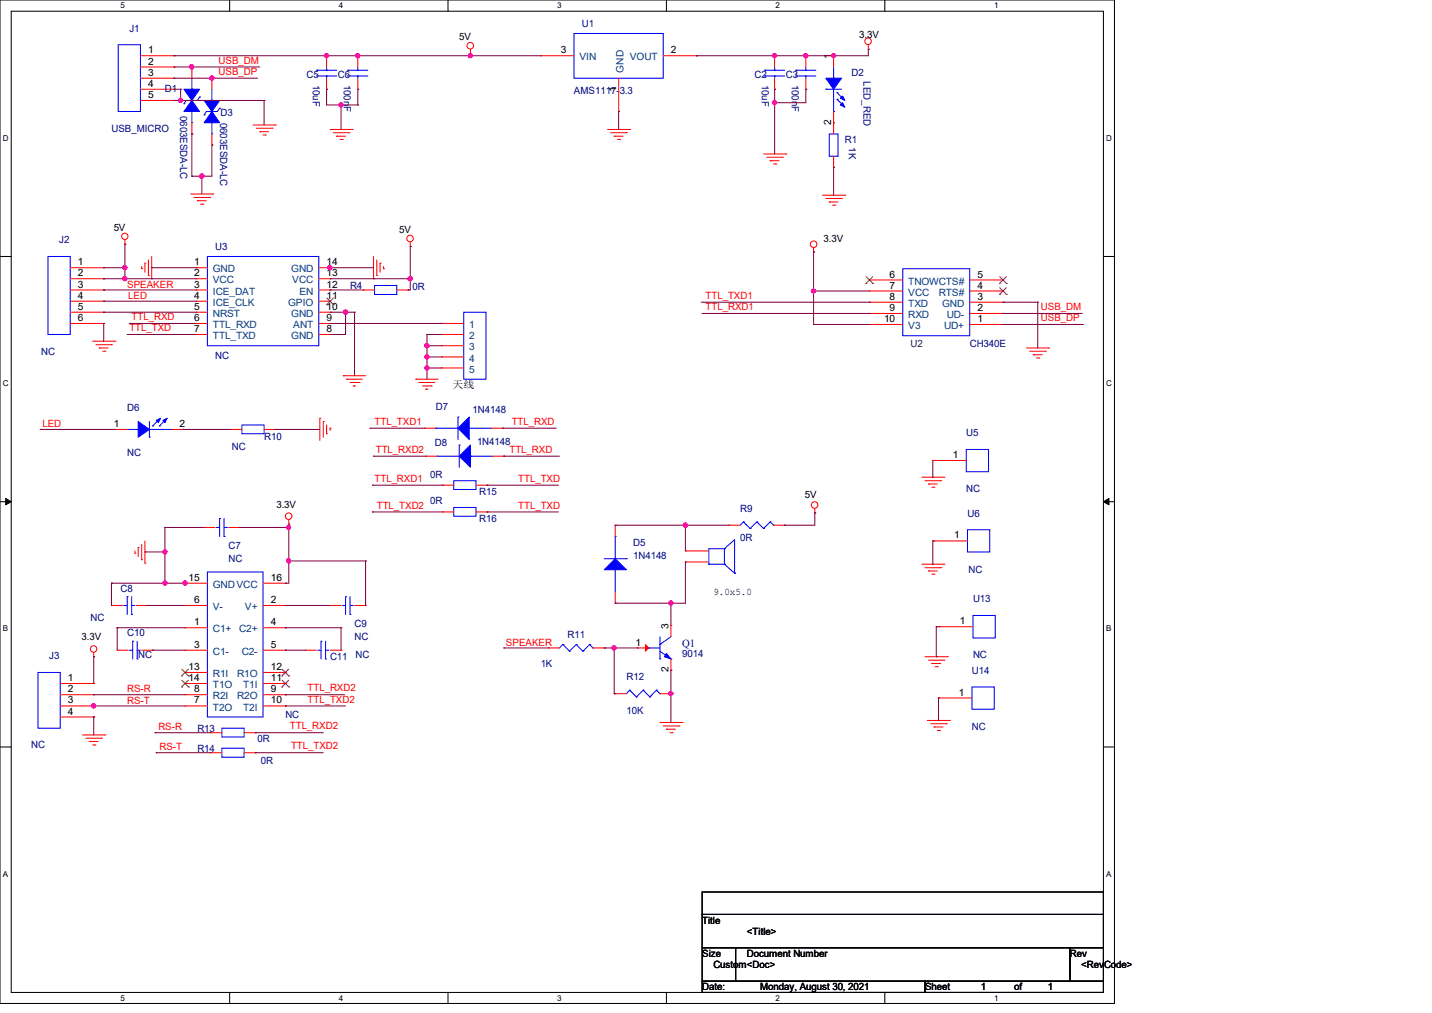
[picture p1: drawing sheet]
<svg xmlns="http://www.w3.org/2000/svg" width="297mm" height="210mm" viewBox="0 0 297 210" stroke-linecap="round" stroke-linejoin="round" font-family="sans-serif">
<g fill="none" stroke="#000" stroke-width=".21">
<path d="M0 0h231.1v208h-231.1zM2.3 2.3h226.6v203.4h-226.6zM47.6 0v2.3M92.9 0v2.3M138.2 0v2.3M183.5 0v2.3M0 53.2h2.3M228.9 53.2h2.3M0 104h2.3M1.2 103.3l1.1 .7-1.1 .6zM228.9 104l1.1-.7v1.3zM228.9 104h2.3"/>
<path d="M0 154.9h2.3M228.9 154.9h2.3M145.6 184.9h83.3v4.7h-83.3zM145.6 189.6h83.3v6.9h-83.3zM145.6 196.5h7v6.9h-7zM152.6 196.5h69.3v6.9h-69.3zM221.9 196.5h7v6.9h-7zM47.6 205.7v2.4M92.9 205.7v2.4M138.2 205.7v2.4M145.6 203.4h46.3v2.3h-46.3zM183.5 205.7v2.4"/>
<path d="M191.9 203.4h37v2.3h-37z"/>
</g>
<path d="M1.2 103.3l1.1 .7-1.1 .6zM228.9 104l1.1-.7v1.3z" fill="#000"/>
<g fill="none" stroke="#f00" stroke-width=".21">
<path d="M67.7 18.5h.1M67.7 11.6h.1M67.7 11.6v2.3M67.7 16.2v2.3M97.6 11.1h.1M97.6 10.2v.9M180.1 10.2h.1M180.1 9.3v.9M52.5 25.9h4.6M53.2 26.6h3.2M53.9 27.3h.1M53.9 27.3h1.8"/>
<path d="M54.6 28h.4M55 28h.1M56.4 26.6h.1M57.1 25.9h.1M68.5 26.8h4.6M69.1 27.5h3.2M69.8 28.2h.1M69.8 28.2h1.9M70.5 28.9h.5M71 28.9h.1M72.3 27.5h.1M73.1 26.8h.1"/>
<path d="M126 26.8h4.6M126.7 27.5h3.2M127.4 28.2h.1M127.4 28.2h1.8M128.1 28.9h.4M128.5 28.9h.1M129.9 27.5h.1M130.6 26.8h.1M158.4 31.9h4.6M159 32.6h3.3M159.7 33.3h.1M159.7 33.3h1.9"/>
<path d="M160.4 34h.5M160.9 34h.1M162.3 32.6h.1M163 31.9h.1M172.9 25.4h.1M172.9 34.7h.1M172.9 25.4v2.4M172.9 32.4v2.3M14.6 55.5h6.9M14.6 57.8h6.9M21.5 55.5h.1M21.5 57.8h.1"/>
<path d="M25.9 50.6h.1M25.9 49.7v.9M29.4 55.7h.1M29.4 55.2v.5M30.1 54.6h.1M30.1 54.6v1.8M30.8 57.1h.1M30.8 53.9v3.2M31.5 57.8h.1M31.5 53.2v4.6M39.5 40.2h4.7M40.2 40.9h3.3"/>
<path d="M40.9 41.6h.1M40.9 41.6h1.9M41.6 42.3h.5M42.1 42.3h.1M43.5 40.9h.1M44.2 40.2h.1M77.5 57.8h.1M77.5 53.2v4.6M78.1 57.1h.1M78.1 53.9v3.2M78.8 54.6h.1M78.8 54.6v1.8"/>
<path d="M79.5 55.7h.1M79.5 55.2v.5M85.1 51.1h.1M85.1 50.2v.9M168.7 52.2h.1M168.7 51.4v.8M170.6 40.5h4.6M171.3 41.1h3.2M172 41.9h.1M172 41.9h1.8M172.7 42.5h.4M173.1 42.5h.1"/>
<path d="M174.5 41.1h.1M175.2 40.5h.1M14.6 60.1h6.9M14.6 62.4h6.9M14.6 64.7h6.9M14.6 67.1h6.9M19.2 70.7h4.6M19.9 71.5h3.2M20.6 72.1h.1M20.6 72.1h1.8M21.3 72.8h.5M21.5 60.1h.1"/>
<path d="M21.5 62.4h.1M21.5 64.7h.1M21.5 67.1h.1M21.8 72.8h.1M23.1 71.5h.1M23.8 70.7h.1M71.2 77.9h.1M71.2 77.9h4.6M71.9 78.6h.1M71.9 78.6h3.2M72.6 79.3h1.9M74.5 79.3h.1"/>
<path d="M86.2 78.6h.1M86.2 78.6h4.6M86.9 79.3h.1M86.9 79.3h3.3M212.9 72.1h4.6M213.6 72.8h3.2M214.3 73.5h.1M214.3 73.5h1.9M215 74.2h.4M215.4 74.2h.1M216.8 72.8h.1M217.5 72.1h.1"/>
<path d="M47.9 89h.1M47.9 89h2.3M54.8 89h2.3M57.1 89h.1M66.3 86.7h.1M66.3 86.7v4.6M67.1 87.4h.1M67.1 87.4v3.2M67.7 89.9h.1M67.7 88.1v1.8M68.5 88.8h.1M68.5 88.8v.4"/>
<path d="M73.3 80h.1M73.3 80h.4M87.6 80h1.9M88.3 80.7h.1M88.3 80.7h.5M89.5 80h.1M191.2 98.9h4.6M191.9 99.7h3.2M195.1 99.7h.1M195.8 98.9h.1M28 114.7h.1M28 114.2v.5"/>
<path d="M28.7 113.5h.1M28.7 113.5v1.9M29.4 116h.1M29.4 112.8v3.2M30.1 116.8h.1M30.1 112.1v4.7M59.9 108.7h.1M59.9 107.7v1M169 106.3h.1M169 105.4v.9M191.2 117h4.6M191.9 117.7h3.2"/>
<path d="M192.6 100.3h.1M192.6 118.4h.1M192.6 100.3h1.8M192.6 118.4h1.8M193.3 101h.4M193.3 119h.4M193.7 101h.1M193.7 119h.1M195.1 117.7h.1M195.8 117h.1M19.4 136.1h.1M19.4 135.3v.8"/>
<path d="M191.9 136.1h4.6M192.6 136.9h3.2M193.3 137.5h.1M193.3 137.5h1.8M193.9 138.2h.5M194.4 138.2h.1M194.9 129.9h.1M194.9 129.9h6.9M195.8 136.9h.1M196.5 136.1h.1M17.1 152.4h4.7M17.8 153h3.2"/>
<path d="M18.5 153.7h.1M18.5 153.7h1.9M19.2 154.4h.5M19.7 154.4h.1M21 153h.1M21.8 152.4h.1M136.9 149.8h4.6M137.5 150.5h3.3M138.2 151.2h.1M138.2 151.2h1.9M138.9 151.9h.5M139.4 151.9h.1"/>
<path d="M140.8 150.5h.1M141.5 149.8h.1M192.3 149.4h4.6M193 150h3.3M193.7 150.7h.1M193.7 150.7h1.9M194.4 151.4h.5M194.9 151.4h.1M196.3 150h.1M196.9 149.4h.1"/>
<circle cx="97.5" cy="9.5" r=".68"/>
<circle cx="180" cy="8.6" r=".68"/>
<circle cx="25.9" cy="49" r=".66"/>
<circle cx="85" cy="49.4" r=".68"/>
<circle cx="168.7" cy="50.6" r=".68"/>
<circle cx="59.9" cy="107" r=".68"/>
<circle cx="169" cy="104.7" r=".68"/>
<circle cx="19.4" cy="134.5" r=".67"/>
</g>
<path d="M65.7 14.6h.1M65.7 15.7h.1M65.7 14.6h4.1M65.7 15.7h4.1M67.7 15.7h.1M67.7 14.6h.1M67.7 13.9v.7M67.7 15.7v.5M172 27.8h1.8v4.6h-1.8zM9.9 53.2h4.7v16.1h-4.7zM50.2 88.1h4.6v1.8h-4.6zM201.8 127.6h4.6v4.6h-4.6z" fill="none" stroke="#00f" stroke-width=".21"/>
<path d="M95 88.8l2.3-2.4v4.7z" fill="#00f"/>
<g fill="none" stroke="#00f" stroke-width=".21">
<path d="M72.1 14.6h.1M72.1 15.7h.1M72.1 14.6h4.2M72.1 15.7h4.2M74.2 15.7h.1M74.2 14.6h.1M74.2 13.9v.7M74.2 15.7v.5M96.2 64.7h4.6v13.9h-4.6zM90.4 88.8h.1M90.4 88.8h4.6M94.1 99.7h4.6v1.8h-4.6z"/>
<path d="M95 88.8l2.3-2.4v4.7zM95 86.4h.1M95 86.4v4.7M97.3 88.8h.1M97.3 88.8h4.6M46 155.1h4.6v1.9h-4.6zM46 151h4.6v1.8h-4.6z"/>
</g>
<g fill="none" stroke="#f00" stroke-width=".21">
<path d="M74.2 18.5h.1M74.2 11.6h.1M74.2 11.6v2.3M74.2 16.2v2.3M91.6 67.1h.1M91.6 69.3h.1M91.6 71.7h.1M91.6 74h.1M91.6 76.3h.1M91.6 67.1h4.6M91.6 69.3h4.6M91.6 71.7h4.6"/>
<path d="M91.6 74h4.6M91.6 76.3h4.6M88.1 88.8h.1M88.1 88.8h2.3M101.9 88.8h2.4M104.3 88.8h.1M91.8 100.6h.1M91.8 100.6h2.3M98.7 100.6h2.3M101 100.6h.1M43.7 156h.1M43.7 151.9h.1"/>
<path d="M43.7 156h2.3M43.7 151.9h2.3M50.6 156h2.4M50.6 151.9h2.4M53 156h.1M53 151.9h.1"/>
</g>
<path d="M125.3 118.1l2.3-2.3 2.3 2.3z" fill="#00f"/>
<g fill="none" stroke="#00f" stroke-width=".21">
<path d="M43.9 18.5v2.3M42.8 23.1h.1M42.8 23.1h2.3M43.9 20.8h.1M43.9 27.8h.1M43.9 25.4v2.4M125.3 118.1l2.3-2.3 2.3 2.3zM125.3 115.8h4.6M127.6 118.1h.1M127.6 111.2h.1M127.6 111.2v4.6M127.6 118.1v4.7"/>
<path d="M129.9 115.8h.1"/>
</g>
<path d="M127.6 108.9h.1M127.6 108.9v2.3M127.6 125.1h.1M127.6 122.8v2.3" fill="none" stroke="#f00" stroke-width=".21"/>
<path d="M42.3 20.8h3.3l-1.7 2.3z" fill-rule="evenodd" fill="#00f"/>
<path d="M42.3 20.8h3.3l-1.7 2.3zM42.3 23.8h.1M42.8 23.1l-.5 .7M45.6 22.4h.1M45.6 22.4l-.5 .7" fill="none" stroke="#00f" stroke-width=".21"/>
<path d="M43.9 23.1l1.7 2.3h-3.3z" fill-rule="evenodd" fill="#00f"/>
<path d="M171.3 18.5h.1M171.3 18.5h3.2M172.9 16.2h.1M172.9 13.9v2.3M172.9 18.5v4.6M43.9 23.1l1.7 2.3h-3.3zM172.9 23.1h.1M201.6 142.4h4.6v4.6h-4.6z" fill="none" stroke="#00f" stroke-width=".21"/>
<path d="M43.9 16.2h.1M43.9 16.2v2.3M43.9 30.1h.1M43.9 27.8v2.3M194.6 144.7h.1M194.6 144.7h7" fill="none" stroke="#f00" stroke-width=".21"/>
<path d="M171.3 16.2h3.2l-1.6 2.3z" fill-rule="evenodd" fill="#00f"/>
<path d="M171.3 16.2h3.2l-1.6 2.3z" fill="none" stroke="#00f" stroke-width=".21"/>
<path d="M174.8 21.3l.4 .9-.9-.4z" fill-rule="evenodd" fill="#00f"/>
<path d="M174.8 21.3l.4 .9-.9-.4z" fill="none" stroke="#00f" stroke-width=".21"/>
<path d="M174.3 20.4l.5-.5 .4 .9z" fill-rule="evenodd" fill="#00f"/>
<g fill="none" stroke="#00f" stroke-width=".21">
<path d="M24.5 9.3h4.6v13.8h-4.6zM173.6 19.2h.1M173.6 19.2l1.4 1.4M173.6 20.6h.1M173.6 20.6l1.4 1.4M174.3 20.4l.5-.5 .4 .9zM43 53.2h23.1v18.5h-23.1zM26.4 89h2.3M28.7 89h.1M31 90.6h.1M31 87.4v3.2M31 89h4.6"/>
<path d="M35.6 89h.1M65.9 134.8h.7M66.6 132.9h.1M66.6 132.9v3.7M67.5 136.6h.1M67.5 132.9v3.7M67.5 134.8h.7"/>
</g>
<g fill="none" stroke="#f00" stroke-width=".21">
<path d="M29.1 11.6h7M29.1 13.9h7M29.1 16.2h7M29.1 18.5h7M36.1 11.6h.1M36.1 13.9h.1M36.1 16.2h.1M36.1 18.5h.1M172.9 11.6h.1M172.9 11.6v2.3M29.1 20.8h7M36.1 20.8h.1"/>
<path d="M172.9 25.4h.1M172.9 23.1v2.3M40.7 55.5h.1M40.7 57.8h.1M40.7 55.5h2.3M40.7 57.8h2.3M66.1 55.5h2.4M66.1 57.8h2.4M68.5 57.8h.1M68.5 55.5h.1M40.7 60.1h.1M40.7 62.4h.1"/>
<path d="M40.7 64.7h.1M40.7 67.1h.1M40.7 69.3h.1M40.7 60.1h2.3M40.7 62.4h2.3M40.7 64.7h2.3M40.7 67.1h2.3M40.7 69.3h2.3M66.1 60.1h2.4M66.1 62.4h2.4M66.1 64.7h2.4M66.1 67.1h2.4"/>
<path d="M66.1 69.3h2.4M68.5 69.3h.1M68.5 67.1h.1M68.5 64.7h.1M68.5 62.4h.1M68.5 60.1h.1M63.3 134.8h.1M63.3 134.8h2.4M68.5 134.8h2.2M70.7 134.8h.1"/>
</g>
<path d="M67.7 63.2h.1M67.8 61.8l1.4 1.4M69.1 61.8l-1.4 1.4M69.2 63.2h.1" fill="none" stroke="#804000" stroke-width=".21"/>
<path d="M28.7 87.4l2.3 1.6-2.3 1.6z" fill-rule="evenodd" fill="#00f"/>
<path d="M28.7 87.4l2.3 1.6-2.3 1.6z" fill="none" stroke="#00f" stroke-width=".21"/>
<path d="M33.8 87.2l.9-.5-.5 .9z" fill-rule="evenodd" fill="#00f"/>
<path d="M33.8 87.2l.9-.5-.5 .9z" fill="none" stroke="#00f" stroke-width=".21"/>
<path d="M32.4 87.2l.9-.5-.4 .9z" fill-rule="evenodd" fill="#00f"/>
<g fill="none" stroke="#00f" stroke-width=".21">
<path d="M39.8 18.5h.1M39.8 16.2v2.3M38.6 20.8h.1M38.6 20.8h2.3M39.8 25.4h.1M39.8 23.1v2.3M31.7 88.3h.1M32.4 87.2l.9-.5-.4 .9zM33.1 88.3h.1M33.1 86.9l-1.4 1.4M34.5 86.9l-1.4 1.4M116.8 133.6h.1"/>
<path d="M116.8 133.6l-.8 .7M116.8 133.6l1.3 1.4M118.1 135h.1M119.5 133.6h.1M119.5 133.6l-1.4 1.4M119.5 133.6l1.4 1.4M120.9 135h.1M122.3 133.6h.1M122.3 133.6l-1.4 1.4M122.3 133.6l.7 .7M123 134.3h.1"/>
</g>
<path d="M24 89h.1M24 89h2.4M35.6 89h2.3M37.9 89h.1M113.7 134.3h.1M113.7 134.3h2.3M123 134.3h2.3M125.3 134.3h.1" fill="none" stroke="#f00" stroke-width=".21"/>
<path d="M38.1 18.5h3.3l-1.6 2.3z" fill-rule="evenodd" fill="#00f"/>
<path d="M38.1 18.5h3.3l-1.6 2.3zM38.1 21.5h.1M38.6 20.8l-.5 .7M41.4 20.1h.1M41.4 20.1l-.5 .7" fill="none" stroke="#00f" stroke-width=".21"/>
<path d="M39.8 20.8l1.6 2.3h-3.3z" fill-rule="evenodd" fill="#00f"/>
<g fill="none" stroke="#00f" stroke-width=".21">
<path d="M119 6.9h18.5v9.3h-18.5zM165.1 14.6h.1M165.1 15.7h.1M165.1 14.6h4.1M165.1 15.7h4.1M167.1 15.7h.1M167.1 14.6h.1M167.1 13.9v.7M167.1 15.7v.5M39.8 20.8l1.6 2.3h-3.3zM77.7 59.2h4.6v1.8h-4.6zM187.2 55.7h13.9v13.9h-13.9z"/>
<path d="M200.4 93.2h4.6v4.6h-4.6zM43 118.6h11.6v30h-11.6zM44.9 109.3h.7M45.6 107.5h.1M45.6 107.5v3.7M46.5 111.2h.1M46.5 107.5v3.7M46.5 109.3h.7M147 117h.1M147 117h3.2M150.2 113.7h.1M150.2 117h.1"/>
<path d="M150.2 113.7l2.2-1.8v6.9M150.2 117l2.2 1.8M150.2 113.7v3.3M150.2 113.7h-3.2v3.3M152.4 118.8h.1M154.2 108.2h.1M154.2 108.2l-.7 .7M154.2 108.2l1.4 1.4M155.6 109.6h.1M157 108.2h.1M157 108.2l-1.4 1.4M157 108.2l1.4 1.4"/>
<path d="M158.4 109.6h.1M159.7 108.2h.1M159.7 108.2l-1.3 1.4M159.7 108.2l.7 .7M160.4 108.9h.1M200.7 109.8h4.6v4.6h-4.6zM7.9 139.4h4.6v11.6h-4.6zM25.7 125.5h.7M26.4 123.7h.1M26.4 123.7v3.7M26.8 134.8h.7M27.3 127.4h.1"/>
<path d="M27.3 123.7v3.7M27.3 125.5h.7M27.5 132.9h.1M27.5 132.9v3.7M28.4 136.6h.1M28.4 132.9v3.7M28.4 134.8h.7M71 125.5h.7M71.7 123.7h.1M71.7 123.7v3.7M72.6 127.4h.1M72.6 125.5h.7"/>
<path d="M72.6 123.7v3.7M134.5 134.3h.1M134.5 134.3h2.4M136.9 133.6h.1M136.9 136.6h.1M136.9 135l2.2 1.6M136.9 132v4.6M139.1 136.6h.1M139.1 132l-2.2 1.6M130.6 143.1h.1M130.6 143.1l-.7 .7M130.6 143.1l1.4 1.4"/>
<path d="M132 144.5h.1M133.4 143.1h.1M133.4 143.1l-1.4 1.4M133.4 143.1l1.4 1.4M134.8 144.5h.1M136.1 143.1h.1M136.1 143.1l-1.3 1.4M136.1 143.1l.8 .7M136.9 143.8h.1"/>
</g>
<g fill="none" stroke="#f00" stroke-width=".21">
<path d="M39.8 13.9h.1M39.8 13.9v2.3M112.1 11.6h.1M112.1 11.6h6.9M128.3 16.2v6.9M137.5 11.6h7M144.5 11.6h.1M167.1 18.5h.1M167.1 11.6h.1M167.1 11.6v2.3M167.1 16.2v2.3M39.8 27.8h.1"/>
<path d="M39.8 25.4v2.4M128.3 23.1h.1M180.3 58h.1M180.3 58h6.9M201.1 58h6.9M208 58h.1M75.4 60.1h.1M75.4 60.1h2.3M82.3 60.1h2.3M84.6 60.1h.1M180.3 60.3h.1M180.3 62.7h.1"/>
<path d="M180.3 65h.1M180.3 67.3h.1M180.3 67.3h6.9M180.3 65h6.9M180.3 62.7h6.9M180.3 60.3h6.9M201.1 67.3h6.9M201.1 65h6.9M201.1 62.7h6.9M201.1 60.3h6.9M208 67.3h.1M208 65h.1"/>
<path d="M208 62.7h.1M208 60.3h.1M193.5 95.5h.1M193.5 95.5h6.9M42.3 109.3h.1M42.3 109.3h2.3M47.4 109.3h2.3M49.7 109.3h.1M142.2 114.2h.1M142.2 116.5h.1M142.2 114.2h4.6M142.2 116.5h4.6"/>
<path d="M151.2 108.9h.1M151.2 108.9h2.3M160.4 108.9h2.3M162.7 108.9h.1M193.7 112.1h.1M193.7 112.1h7M23.1 125.5h.1M23.1 125.5h2.3M24.3 134.8h.1M24.3 134.8h2.3M28.2 125.5h2.3M29.4 134.8h2.3"/>
<path d="M30.5 125.5h.1M31.7 134.8h.1M38.4 139.4h.1M38.4 125.5h.1M38.4 134.8h.1M38.4 130.1h.1M38.4 120.9h.1M38.4 125.5h4.6M38.4 134.8h4.6M38.4 139.4h4.6M38.4 130.1h4.6M38.4 120.9h4.6"/>
<path d="M54.6 125.5h4.6M54.6 134.8h4.6M54.6 139.4h4.6M54.6 130.1h4.6M54.6 120.9h4.6M59.2 125.5h.1M59.2 139.4h.1M59.2 130.1h.1M59.2 134.8h.1M59.2 120.9h.1M68.5 125.5h.1M68.5 125.5h2.2"/>
<path d="M73.5 125.5h2.3M75.8 125.5h.1M12.5 141.7h6.9M12.5 144h6.9M12.5 146.3h6.9M12.5 148.6h6.9M19.4 141.7h.1M19.4 144h.1M19.4 146.3h.1M19.4 148.6h.1M38.4 146.3h.1M38.4 141.7h.1"/>
<path d="M38.4 144h.1M38.4 141.7h4.6M38.4 144h4.6M38.4 146.3h4.6M54.6 141.7h4.6M54.6 144h4.6M54.6 146.3h4.6M59.2 144h.1M59.2 141.7h.1M59.2 146.3h.1M127.6 143.8h.1M127.6 143.8h2.3"/>
<path d="M136.9 143.8h2.2M139.1 143.8h.1"/>
</g>
<g fill="none" stroke="#804000" stroke-width=".21">
<path d="M179.6 58.8h.1M179.6 57.4l1.4 1.4M181 57.4l-1.4 1.4M181 58.8h.1M207.3 58.8h.1M207.3 59.6l1.4 1.4M207.3 57.4l1.4 1.4M208.7 59.6l-1.4 1.4M208.7 57.4l-1.4 1.4M208.7 58.8h.1M207.3 61h.1M208.7 61h.1"/>
<path d="M37.7 138.7l1.4 1.4M39.1 138.7l-1.4 1.4M58.5 138.7l1.4 1.4M59.9 138.7l-1.4 1.4M37.7 142.4h.1M37.7 140.1h.1M37.7 141l1.4 1.4M39.1 141l-1.4 1.4M39.1 142.4h.1M39.1 140.1h.1M58.5 140.1h.1M58.5 142.4h.1"/>
<path d="M58.5 141l1.4 1.4M59.9 141l-1.4 1.4M59.9 140.1h.1M59.9 142.4h.1"/>
</g>
<path d="M138.2 135.5l.9 1.1-1.3-.5z" fill="#00f"/>
<path d="M138.2 135.5l.9 1.1-1.3-.5z" fill="none" stroke="#00f" stroke-width=".21"/>
<path d="M139.1 129.7h.1M139.1 138.9h.1M139.1 129.7v2.3M139.1 136.6v2.3" fill="none" stroke="#f00" stroke-width=".21"/>
<path d="M133.9 133.6l.6 .7-.6 .7z" fill="#f00"/>
<path d="M160.7 18.5h.1M160.7 11.6h.1M160.7 11.6v2.3M160.7 16.2v2.3M132.2 134.3h.1M132.2 134.3h2.3M133.9 133.6l.6 .7-.6 .7z" fill="none" stroke="#f00" stroke-width=".21"/>
<path d="M158.6 14.6h.1M158.6 15.7h.1M158.6 14.6h4.1M158.6 15.7h4.1M160.7 15.7h.1M160.7 14.6h.1M160.7 13.9v.7M160.7 15.7v.5" fill="none" stroke="#00f" stroke-width=".21"/>
<path d="M95.2 94.6l2.4-2.4v4.7z" fill="#00f"/>
<path d="M90.6 94.6h.1M90.6 94.6h4.6M95.2 94.6l2.4-2.4v4.7zM95.2 92.2h.1M95.2 92.2v4.7M97.6 94.6h.1M97.6 94.6h4.6M94.1 105.2h4.6v1.8h-4.6z" fill="none" stroke="#00f" stroke-width=".21"/>
<path d="M88.3 94.6h.1M88.3 94.6h2.3M102.2 94.6h2.3M104.5 94.6h.1M91.8 106.1h.1M91.8 106.1h2.3M98.7 106.1h2.3M101 106.1h.1" fill="none" stroke="#f00" stroke-width=".21"/>
<path d="M36.1 18.5h.1M36.1 11.6h.1M36.1 18.5h1.4M36.1 11.6h31.6" fill="none" stroke="#800040" stroke-width=".21"/>
<circle cx="67.7" cy="11.5" r=".44" fill="#f0f"/>
<circle cx="67.7" cy="11.5" r=".44" fill="none" stroke="#f0f" stroke-width=".21"/>
<path d="M67.7 11.6h.1M67.7 11.6h29.9M74.2 11.6h.1M36.1 20.8h.1M36.1 20.8h18.7M37.5 20.8h.1M54.8 20.8h.1M54.8 20.8v5.1" fill="none" stroke="#800040" stroke-width=".21"/>
<circle cx="97.5" cy="11.5" r=".43" fill="#f0f"/>
<circle cx="97.5" cy="11.5" r=".43" fill="none" stroke="#f0f" stroke-width=".21"/>
<circle cx="74.2" cy="11.5" r=".44" fill="#f0f"/>
<circle cx="74.2" cy="11.5" r=".44" fill="none" stroke="#f0f" stroke-width=".21"/>
<path d="M37.5 18.5h.1M37.5 18.5v2.3M67.7 18.5h.1M67.7 18.5v3.3h3M74.2 18.5h.1M74.2 18.5v3.3M70.7 21.8h.1" fill="none" stroke="#800040" stroke-width=".21"/>
<circle cx="37.4" cy="20.8" r=".44" fill="#f0f"/>
<circle cx="37.4" cy="20.8" r=".44" fill="none" stroke="#f0f" stroke-width=".21"/>
<path d="M36.1 13.9h.1M36.1 16.2h.1M36.1 13.9h3.7M36.1 16.2h7.8" fill="none" stroke="#800040" stroke-width=".21"/>
<circle cx="43.9" cy="16.2" r=".44" fill="#f0f"/>
<circle cx="43.9" cy="16.2" r=".44" fill="none" stroke="#f0f" stroke-width=".21"/>
<path d="M39.8 27.8h.1M39.8 36.5h.1M39.8 27.8v8.7M41.9 36.5h.1M41.9 36.5v3.7M43.9 30.1h.1M43.9 30.1v6.4h-4.1" fill="none" stroke="#800040" stroke-width=".21"/>
<circle cx="41.8" cy="36.5" r=".44" fill="#f0f"/>
<circle cx="41.8" cy="36.5" r=".44" fill="none" stroke="#f0f" stroke-width=".21"/>
<path d="M39.8 13.9h.1M39.8 13.9h14.1M43.9 16.2h.1M43.9 16.2h9.5" fill="none" stroke="#800040" stroke-width=".21"/>
<circle cx="39.7" cy="13.9" r=".43" fill="#f0f"/>
<circle cx="39.7" cy="13.9" r=".43" fill="none" stroke="#f0f" stroke-width=".21"/>
<g fill="none" stroke="#800040" stroke-width=".21">
<path d="M25.9 50.6h.1M25.9 50.6v4.9M31.5 55.5h.1M31.5 55.5h9.2M145.4 62.7h34.9M145.6 65h34.7M168.7 67.3h.1M168.7 67.3h11.6M180.3 62.7h.1M180.3 65h.1M208 65h.1M208 67.3h.1"/>
<path d="M208 62.7h.1M208 65h16.5M208 67.3h16.7M208 62.7h7.2M215.2 62.7h.1M215.2 62.7v9.4"/>
</g>
<circle cx="25.9" cy="55.5" r=".44" fill="#f0f"/>
<circle cx="25.9" cy="55.5" r=".44" fill="none" stroke="#f0f" stroke-width=".21"/>
<path d="M25.9 57.8h.1M25.9 57.8h14.8" fill="none" stroke="#800040" stroke-width=".21"/>
<circle cx="25.9" cy="57.8" r=".44" fill="#f0f"/>
<circle cx="25.9" cy="57.8" r=".44" fill="none" stroke="#f0f" stroke-width=".21"/>
<g fill="none" stroke="#800040" stroke-width=".21">
<path d="M21.5 57.8h.1M21.5 55.5h.1M21.5 57.8h4.4M21.5 55.5h4.4M68.2 55.5h.1M68.2 55.5h.3M21.5 60.1h.1M21.5 62.4h.1M21.5 64.7h.1M21.5 67.1h.1M21.5 60.1h19.2M21.5 62.4h19.2"/>
<path d="M21.5 64.7h19.2M21.5 67.1v3.6M26.4 69.3h.1M26.4 69.3h14.3M26.8 67.1h.1M26.8 67.1h13.9"/>
</g>
<circle cx="68.4" cy="55.5" r=".43" fill="#f0f"/>
<circle cx="68.4" cy="55.5" r=".43" fill="none" stroke="#f0f" stroke-width=".21"/>
<path d="M68.5 55.5h.1M68.5 57.8h.1M68.5 55.5h9M85.1 51.1h.1M85.1 51.1v6.7h-16.6" fill="none" stroke="#800040" stroke-width=".21"/>
<circle cx="85.1" cy="57.8" r=".44" fill="#f0f"/>
<circle cx="85.1" cy="57.8" r=".44" fill="none" stroke="#f0f" stroke-width=".21"/>
<path d="M85.1 57.8h.1M85.1 57.8v2.3h-.5M68.5 60.1h.1M68.5 69.3h.1M68.5 64.7h.1M68.5 60.1h6.9M68.5 64.7h5M71.7 64.7h.1M71.7 64.7v4.6h-3.2M73.5 64.7h.1M73.5 64.7v13.2M84.6 60.1h.1" fill="none" stroke="#800040" stroke-width=".21"/>
<circle cx="71.6" cy="64.7" r=".44" fill="#f0f"/>
<circle cx="71.6" cy="64.7" r=".44" fill="none" stroke="#f0f" stroke-width=".21"/>
<path d="M68.5 67.1h23.1M91.6 67.1h.1M142.2 116.5h.1M142.2 108.9h.1M142.2 108.9v5.3M142.2 116.5v8.6M125.3 134.3h.1M125.3 134.3h2.1" fill="none" stroke="#800040" stroke-width=".21"/>
<circle cx="127.4" cy="134.3" r=".44" fill="#f0f"/>
<circle cx="127.4" cy="134.3" r=".44" fill="none" stroke="#f0f" stroke-width=".21"/>
<path d="M127.6 108.9h.1M127.6 108.9h14.6M104.5 134.3h.1M104.5 134.3h9.2M127.6 125.1h.1M127.6 125.1h11.5M139.1 125.1h.1M139.1 138.9h.1M139.1 125.1v4.6M139.1 138.9v10.9M139.1 143.8h.1" fill="none" stroke="#800040" stroke-width=".21"/>
<circle cx="139.1" cy="143.8" r=".43" fill="#f0f"/>
<circle cx="139.1" cy="143.8" r=".43" fill="none" stroke="#f0f" stroke-width=".21"/>
<path d="M127.4 134.3h.1M127.4 134.3v9.5M127.4 134.3h4.8M139.1 125.1h.1M139.1 125.1h3.1M127.4 143.8h.1M127.4 143.8h.2" fill="none" stroke="#800040" stroke-width=".21"/>
<circle cx="139.1" cy="125" r=".44" fill="#f0f"/>
<circle cx="139.1" cy="125" r=".44" fill="none" stroke="#f0f" stroke-width=".21"/>
<path d="M142.2 108.9h.1M142.2 108.9h9" fill="none" stroke="#800040" stroke-width=".21"/>
<circle cx="142.1" cy="108.9" r=".44" fill="#f0f"/>
<circle cx="142.1" cy="108.9" r=".44" fill="none" stroke="#f0f" stroke-width=".21"/>
<path d="M168.7 60.3h.1M168.7 60.3h11.6M162.7 108.9h.1M169 106.3h.1M169 106.3v2.6h-6.3" fill="none" stroke="#800040" stroke-width=".21"/>
<circle cx="168.7" cy="60.3" r=".43" fill="#f0f"/>
<circle cx="168.7" cy="60.3" r=".43" fill="none" stroke="#f0f" stroke-width=".21"/>
<path d="M144.5 11.6h.1M144.5 11.6h16.2M25.9 55.5h.1M25.9 55.5v2.3" fill="none" stroke="#800040" stroke-width=".21"/>
<circle cx="160.6" cy="11.5" r=".44" fill="#f0f"/>
<circle cx="160.6" cy="11.5" r=".44" fill="none" stroke="#f0f" stroke-width=".21"/>
<path d="M160.7 11.6h.1M160.7 11.6h6.4" fill="none" stroke="#800040" stroke-width=".21"/>
<circle cx="167.1" cy="11.5" r=".44" fill="#f0f"/>
<circle cx="167.1" cy="11.5" r=".44" fill="none" stroke="#f0f" stroke-width=".21"/>
<path d="M160.7 18.5h.1M160.7 18.5v13.4M167.1 18.5h.1M167.1 11.6h.1M167.1 18.5v2.8h-6.4M167.1 11.6h5.8M180.1 10.2h.1M180.1 10.2v1.4M128.3 23.1h.1M128.3 23.1v3.7M160.7 21.3h.1" fill="none" stroke="#800040" stroke-width=".21"/>
<circle cx="160.6" cy="21.3" r=".44" fill="#f0f"/>
<circle cx="160.6" cy="21.3" r=".44" fill="none" stroke="#f0f" stroke-width=".21"/>
<g fill="none" stroke="#800040" stroke-width=".21">
<path d="M97.6 11.1h.1M97.6 11.6h.1M97.6 11.1v.5M97.6 11.6h14.5M168.7 52.2h.1M168.7 52.2v15.1M168.7 60.3h.1M8.3 89h.1M8.3 89h15.7M57.1 89h.1M57.1 89h9.2M19.4 146.3h.1"/>
<path d="M19.4 146.3h19"/>
</g>
<circle cx="19.4" cy="146.3" r=".44" fill="#f0f"/>
<circle cx="19.4" cy="146.3" r=".44" fill="none" stroke="#f0f" stroke-width=".21"/>
<path d="M34.2 109.3h.1M34.2 109.3v5.1M34.2 109.3h8.1M49.7 109.3h.1M49.7 109.3h10.2M34.2 120.9h.1M34.2 120.9h4.2M59.2 144h.1M59.2 146.3h.1M59.2 144h12.3M59.2 146.3h12.5" fill="none" stroke="#800040" stroke-width=".21"/>
<circle cx="38.4" cy="120.9" r=".44" fill="#f0f"/>
<circle cx="38.4" cy="120.9" r=".44" fill="none" stroke="#f0f" stroke-width=".21"/>
<path d="M59.9 109.3h.1M59.9 109.3v7" fill="none" stroke="#800040" stroke-width=".21"/>
<circle cx="59.8" cy="109.3" r=".43" fill="#f0f"/>
<circle cx="59.8" cy="109.3" r=".43" fill="none" stroke="#f0f" stroke-width=".21"/>
<path d="M23.1 120.9h.1M23.1 120.9h11.1M23.1 120.9v4.6M30.5 125.5h.1M30.5 125.5h7.9M38.4 120.9h.1M38.4 120.9h.2M59.2 120.9h.1M59.2 120.9h.7" fill="none" stroke="#800040" stroke-width=".21"/>
<circle cx="34.2" cy="120.9" r=".43" fill="#f0f"/>
<circle cx="34.2" cy="120.9" r=".43" fill="none" stroke="#f0f" stroke-width=".21"/>
<path d="M30.1 114.4h.1M30.1 114.4h4.1" fill="none" stroke="#800040" stroke-width=".21"/>
<circle cx="34.2" cy="114.4" r=".43" fill="#f0f"/>
<circle cx="34.2" cy="114.4" r=".43" fill="none" stroke="#f0f" stroke-width=".21"/>
<g fill="none" stroke="#800040" stroke-width=".21">
<path d="M34.2 114.4h.1M34.2 114.4v6.5M59.9 108.7h.1M59.9 116.3h.1M59.9 108.7v.6M59.9 116.3h15.9M75.8 116.3h.1M75.8 116.3v9.2M24.3 130.1h.1M24.3 130.1v4.7M24.3 130.1h14.1M31.7 134.8h.1"/>
<path d="M31.7 134.8h6.7M59.2 125.5h.1M59.2 125.5h9.3"/>
</g>
<circle cx="59.8" cy="116.3" r=".43" fill="#f0f"/>
<circle cx="59.8" cy="116.3" r=".43" fill="none" stroke="#f0f" stroke-width=".21"/>
<g fill="none" stroke="#800040" stroke-width=".21">
<path d="M88.6 69.3h.1M88.6 71.7h.1M88.6 69.3h3M88.6 71.7h3M37.9 89h.1M37.9 89h10M59.9 116.3h.1M59.9 116.3v4.6M19.4 136.1h.1M19.4 136.1v5.6M59.2 134.8h.1M59.2 130.1h.1"/>
<path d="M59.2 134.8h4.1M59.2 130.1h11.5M70.7 130.1h.1M70.7 130.1v4.7M19.2 146.3h.1M19.2 146.3h.2M19.4 144h.1M19.4 148.6h.1M19.4 144h19M19.4 148.6v3.8M32.1 151.9h.1M32.1 151.9h11.6"/>
<path d="M32.4 156h.1M32.4 156h11.3M53 156h.1M53 151.9h.1M53 151.9h14.1M53 156h14.1"/>
</g>
<circle cx="88.5" cy="71.6" r=".44" fill="#f0f"/>
<circle cx="88.5" cy="71.6" r=".44" fill="none" stroke="#f0f" stroke-width=".21"/>
<path d="M88.6 74h.1M88.6 74h3" fill="none" stroke="#800040" stroke-width=".21"/>
<circle cx="88.5" cy="74" r=".44" fill="#f0f"/>
<circle cx="88.5" cy="74" r=".44" fill="none" stroke="#f0f" stroke-width=".21"/>
<path d="M88.6 76.3h.1M88.6 76.3h3" fill="none" stroke="#800040" stroke-width=".21"/>
<circle cx="88.5" cy="76.3" r=".44" fill="#f0f"/>
<circle cx="88.5" cy="76.3" r=".44" fill="none" stroke="#f0f" stroke-width=".21"/>
<path d="M172.9 11.6h.1M172.9 11.6h7.2M88.6 71.7h.1M88.6 69.3h.1M88.6 74h.1M88.6 76.3h.1M88.6 69.3v9.3" fill="none" stroke="#800040" stroke-width=".21"/>
<circle cx="172.9" cy="11.5" r=".43" fill="#f0f"/>
<circle cx="172.9" cy="11.5" r=".43" fill="none" stroke="#f0f" stroke-width=".21"/>
<g fill="none" stroke="#800040" stroke-width=".21">
<path d="M70.7 21.8h.1M70.7 21.8v5M70.7 21.8h3.5M74.2 21.8h.1M172.9 34.7h.1M172.9 34.7v5.8M76.8 88.8h.1M76.8 88.8h11.3M77.5 94.6h.1M77.5 94.6h10.8M104.3 88.8h.1M104.3 88.8h11.1"/>
<path d="M104.5 94.6h.1M104.5 94.6h11.5M193.5 98.9h.1M193.5 95.5v3.4M77.2 106.1h.1M77.2 100.6h.1M77.2 106.1h14.6M77.2 100.6h14.6M101 106.1h.1M101 100.6h.1M101 106.1h14.8M101 100.6h14.8"/>
<path d="M193.5 117h.1M193.5 112.1h.1M193.5 112.1v4.9M193.5 112.1h.2M194.2 136.1h.1M194.2 129.9h.1M194.2 129.9v6.2M194.2 129.9h.7M194.6 144.7h.1M194.6 144.7v4.7"/>
</g>
<circle cx="70.7" cy="21.7" r=".44" fill="#f0f"/>
<circle cx="70.7" cy="21.7" r=".44" fill="none" stroke="#f0f" stroke-width=".21"/>
<circle cx="67.7" cy="11.5" r=".44" fill="#f0f"/>
<circle cx="67.7" cy="11.5" r=".44" fill="none" stroke="#f0f" stroke-width=".21"/>
<circle cx="97.5" cy="11.5" r=".43" fill="#f0f"/>
<circle cx="97.5" cy="11.5" r=".43" fill="none" stroke="#f0f" stroke-width=".21"/>
<circle cx="74.2" cy="11.5" r=".44" fill="#f0f"/>
<circle cx="74.2" cy="11.5" r=".44" fill="none" stroke="#f0f" stroke-width=".21"/>
<circle cx="37.4" cy="20.8" r=".44" fill="#f0f"/>
<circle cx="37.4" cy="20.8" r=".44" fill="none" stroke="#f0f" stroke-width=".21"/>
<circle cx="43.9" cy="16.2" r=".44" fill="#f0f"/>
<circle cx="43.9" cy="16.2" r=".44" fill="none" stroke="#f0f" stroke-width=".21"/>
<circle cx="41.8" cy="36.5" r=".44" fill="#f0f"/>
<circle cx="41.8" cy="36.5" r=".44" fill="none" stroke="#f0f" stroke-width=".21"/>
<circle cx="39.7" cy="13.9" r=".43" fill="#f0f"/>
<circle cx="39.7" cy="13.9" r=".43" fill="none" stroke="#f0f" stroke-width=".21"/>
<circle cx="25.9" cy="55.5" r=".44" fill="#f0f"/>
<circle cx="25.9" cy="55.5" r=".44" fill="none" stroke="#f0f" stroke-width=".21"/>
<circle cx="25.9" cy="57.8" r=".44" fill="#f0f"/>
<circle cx="25.9" cy="57.8" r=".44" fill="none" stroke="#f0f" stroke-width=".21"/>
<circle cx="68.4" cy="55.5" r=".43" fill="#f0f"/>
<circle cx="68.4" cy="55.5" r=".43" fill="none" stroke="#f0f" stroke-width=".21"/>
<circle cx="85.1" cy="57.8" r=".44" fill="#f0f"/>
<circle cx="85.1" cy="57.8" r=".44" fill="none" stroke="#f0f" stroke-width=".21"/>
<circle cx="71.6" cy="64.7" r=".44" fill="#f0f"/>
<circle cx="71.6" cy="64.7" r=".44" fill="none" stroke="#f0f" stroke-width=".21"/>
<circle cx="127.4" cy="134.3" r=".44" fill="#f0f"/>
<circle cx="127.4" cy="134.3" r=".44" fill="none" stroke="#f0f" stroke-width=".21"/>
<circle cx="139.1" cy="143.8" r=".43" fill="#f0f"/>
<circle cx="139.1" cy="143.8" r=".43" fill="none" stroke="#f0f" stroke-width=".21"/>
<circle cx="139.1" cy="125" r=".44" fill="#f0f"/>
<circle cx="139.1" cy="125" r=".44" fill="none" stroke="#f0f" stroke-width=".21"/>
<circle cx="142.1" cy="108.9" r=".44" fill="#f0f"/>
<circle cx="142.1" cy="108.9" r=".44" fill="none" stroke="#f0f" stroke-width=".21"/>
<circle cx="168.7" cy="60.3" r=".43" fill="#f0f"/>
<circle cx="168.7" cy="60.3" r=".43" fill="none" stroke="#f0f" stroke-width=".21"/>
<circle cx="160.6" cy="11.5" r=".44" fill="#f0f"/>
<circle cx="160.6" cy="11.5" r=".44" fill="none" stroke="#f0f" stroke-width=".21"/>
<circle cx="167.1" cy="11.5" r=".44" fill="#f0f"/>
<circle cx="167.1" cy="11.5" r=".44" fill="none" stroke="#f0f" stroke-width=".21"/>
<circle cx="160.6" cy="21.3" r=".44" fill="#f0f"/>
<circle cx="160.6" cy="21.3" r=".44" fill="none" stroke="#f0f" stroke-width=".21"/>
<circle cx="19.4" cy="146.3" r=".44" fill="#f0f"/>
<circle cx="19.4" cy="146.3" r=".44" fill="none" stroke="#f0f" stroke-width=".21"/>
<circle cx="38.4" cy="120.9" r=".44" fill="#f0f"/>
<circle cx="38.4" cy="120.9" r=".44" fill="none" stroke="#f0f" stroke-width=".21"/>
<circle cx="59.8" cy="109.3" r=".43" fill="#f0f"/>
<circle cx="59.8" cy="109.3" r=".43" fill="none" stroke="#f0f" stroke-width=".21"/>
<circle cx="34.2" cy="120.9" r=".43" fill="#f0f"/>
<circle cx="34.2" cy="120.9" r=".43" fill="none" stroke="#f0f" stroke-width=".21"/>
<circle cx="34.2" cy="114.4" r=".43" fill="#f0f"/>
<circle cx="34.2" cy="114.4" r=".43" fill="none" stroke="#f0f" stroke-width=".21"/>
<circle cx="59.8" cy="116.3" r=".43" fill="#f0f"/>
<circle cx="59.8" cy="116.3" r=".43" fill="none" stroke="#f0f" stroke-width=".21"/>
<circle cx="88.5" cy="71.6" r=".44" fill="#f0f"/>
<circle cx="88.5" cy="71.6" r=".44" fill="none" stroke="#f0f" stroke-width=".21"/>
<circle cx="88.5" cy="74" r=".44" fill="#f0f"/>
<circle cx="88.5" cy="74" r=".44" fill="none" stroke="#f0f" stroke-width=".21"/>
<circle cx="88.5" cy="76.3" r=".44" fill="#f0f"/>
<circle cx="88.5" cy="76.3" r=".44" fill="none" stroke="#f0f" stroke-width=".21"/>
<circle cx="172.9" cy="11.5" r=".43" fill="#f0f"/>
<circle cx="172.9" cy="11.5" r=".43" fill="none" stroke="#f0f" stroke-width=".21"/>
<circle cx="70.7" cy="21.7" r=".44" fill="#f0f"/>
<circle cx="70.7" cy="21.7" r=".44" fill="none" stroke="#f0f" stroke-width=".21"/>
<text font-size="2.3" fill="#000080" x="141.5" y="134">Q1</text>
<g font-size="2.1" fill="#000080">
<text x="120.7" y="5.6">U1</text>
<text x="26.8" y="6.6">J1</text>
<text x="63.6" y="16.3">C5</text>
<text x="64.9" y="17.6" transform="rotate(90 64.9 17.6)">10uF</text>
<text x="70.1" y="16.3">C6</text>
<text x="71.3" y="17.6" transform="rotate(90 71.3 17.6)">100n</text>
<text x="156.5" y="16.3">C2</text>
<text x="158" y="17.6" transform="rotate(90 158 17.6)">10uF</text>
<text x="163" y="16.3">C3</text>
<text x="164.3" y="17.6" transform="rotate(90 164.3 17.6)">100nF</text>
<text x="176.6" y="15.8">D2</text>
<text x="179.1" y="16.9" transform="rotate(90 179.1 16.9)">LED_RED</text>
<text x="34.2" y="19">D1</text>
<text x="71.3" y="22" transform="rotate(90 71.3 22)">F</text>
<text x="119" y="19.5">AMS1117-</text>
<text x="128.5" y="19.5">3.3</text>
<text x="23.1" y="27.3">USB_MICRO</text>
<text x="37.4" y="24" transform="rotate(90 37.4 24)">0603ESDA-LC</text>
<text x="45.7" y="25.4" transform="rotate(90 45.7 25.4)">0603ESDA-LC</text>
<text x="45.8" y="24.1">D3</text>
<text x="175.2" y="29.7">R1</text>
<text x="176.1" y="30.5" transform="rotate(90 176.1 30.5)">1K</text>
<text x="12.3" y="50.5">J2</text>
<text x="44.6" y="51.9">U3</text>
<text x="72.6" y="59.9">R4</text>
<text x="85.6" y="60.2">0R</text>
<text x="201.1" y="72">CH340E</text>
<text x="8.6" y="73.6">NC</text>
<text x="44.6" y="74.5">NC</text>
<text x="26.4" y="85.1">D6</text>
<text x="90.4" y="84.9">D7</text>
<text x="98" y="85.6">1N4148</text>
<text x="26.4" y="94.6">NC</text>
<text x="48.1" y="93.2">NC</text>
<text x="54.8" y="91.1">R10</text>
<text x="90.2" y="92.5">D8</text>
<text x="98.9" y="92.3">1N4148</text>
<text x="200.4" y="90.5">U5</text>
<text x="89.2" y="99">0R</text>
<text x="89.2" y="104.6">0R</text>
<text x="99.4" y="102.7">R15</text>
<text x="153.5" y="106.2">R9</text>
<text x="200.4" y="102">NC</text>
<text x="200.7" y="107.1">U6</text>
<text x="47.4" y="113.8">C7</text>
<text x="99.4" y="108.2">R16</text>
<text x="131.3" y="113.1">D5</text>
<text x="153.5" y="112.2">0R</text>
<text x="47.4" y="116.6">NC</text>
<text x="131.3" y="115.9">1N4148</text>
<text x="200.9" y="118.9">NC</text>
<text x="25" y="122.8">C8</text>
<text x="201.8" y="124.9">U13</text>
<text x="18.8" y="128.8">NC</text>
<text x="26.4" y="131.8">C10</text>
<text x="73.5" y="130">C9</text>
<text x="10.2" y="136.7">J3</text>
<text x="28.7" y="136.4">NC</text>
<text x="68.5" y="136.9">C11</text>
<text x="73.5" y="132.8">NC</text>
<text x="73.7" y="136.4">NC</text>
<text x="117.7" y="132.3">R11</text>
<text x="141.5" y="136.2">9014</text>
<text x="201.8" y="136.4">NC</text>
<text x="112.1" y="138.3">1K</text>
<text x="129.9" y="141.1">R12</text>
<text x="201.6" y="139.7">U14</text>
<text x="59.2" y="148.9">NC</text>
<text x="129.9" y="148">10K</text>
<text x="6.5" y="155.2">NC</text>
<text x="40.9" y="155.9">R14</text>
<text x="40.9" y="151.7">R13</text>
<text x="53.4" y="153.8">0R</text>
<text x="201.6" y="151.3">NC</text>
<text x="54.1" y="158.4">0R</text>
</g>
<g font-size="2.1">
<text x="30.7" y="11">1</text>
<text x="95.2" y="8.4">5V</text>
<text x="116.3" y="11">3</text>
<text x="139.1" y="11">2</text>
<text x="178.2" y="7.9">3.3V</text>
<text x="30.7" y="13.4">2</text>
<text x="30.7" y="15.7">3</text>
<text x="30.7" y="18">4</text>
<text x="172.4" y="12.3" transform="rotate(-90 172.4 12.3)">1</text>
<text x="30.7" y="20.3">5</text>
<text x="127.8" y="19" transform="rotate(-90 127.8 19)">1</text>
<text x="172.4" y="25.9" transform="rotate(-90 172.4 25.9)">2</text>
<text x="23.6" y="47.9">5V</text>
<text x="82.8" y="48.4">5V</text>
<text x="170.8" y="50.2">3.3V</text>
<text x="16.2" y="55">1</text>
<text x="16.2" y="57.3">2</text>
<text x="16.2" y="59.6">3</text>
<text x="40.3" y="55">1</text>
<text x="40.3" y="57.3">2</text>
<text x="40.3" y="59.6">3</text>
<text x="67.7" y="59.6">12</text>
<text x="67.7" y="57.3">13</text>
<text x="67.7" y="55">14</text>
<text x="184.5" y="57.5">6</text>
<text x="184.5" y="59.8">7</text>
<text x="202.7" y="59.8">4</text>
<text x="202.7" y="57.5">5</text>
<text x="16.2" y="61.9">4</text>
<text x="16.2" y="64.2">5</text>
<text x="40.3" y="61.9">4</text>
<text x="40.3" y="64.2">5</text>
<text x="67.7" y="64.2">10</text>
<text x="67.7" y="61.9">11</text>
<text x="184.5" y="62.1">8</text>
<text x="184.5" y="64.5">9</text>
<text x="202.7" y="64.5">2</text>
<text x="202.7" y="62.1">3</text>
<text x="16.2" y="66.5">6</text>
<text x="40.3" y="66.5">6</text>
<text x="40.3" y="68.8">7</text>
<text x="67.7" y="68.8">8</text>
<text x="67.7" y="66.5">9</text>
<text x="183.3" y="66.8">10</text>
<text x="202.7" y="66.8">1</text>
<text x="93.9" y="80.4">天线</text>
<text x="23.6" y="88.5">1</text>
<text x="37.2" y="88.5">2</text>
<text x="197.7" y="95">1</text>
<text x="57.3" y="105.2">3.3V</text>
<text x="166.9" y="103.2">5V</text>
<text x="197.9" y="111.6">1</text>
<text x="39.1" y="120.4">15</text>
<text x="40.3" y="125">6</text>
<text x="56.2" y="125">2</text>
<text x="56.2" y="120.4">16</text>
<text x="148" y="123.4">9.0x5.0</text>
<text x="40.3" y="129.6">1</text>
<text x="56.2" y="129.6">4</text>
<text x="138.6" y="130.4" transform="rotate(-90 138.6 130.4)">3</text>
<text x="199.1" y="129.4">1</text>
<text x="16.9" y="132.8">3.3V</text>
<text x="40.3" y="134.3">3</text>
<text x="56.2" y="134.3">5</text>
<text x="131.8" y="133.8">1</text>
<text x="14.1" y="141.2">1</text>
<text x="14.1" y="143.5">2</text>
<text x="39.1" y="141.2">14</text>
<text x="39.1" y="138.9">13</text>
<text x="40.3" y="143.5">8</text>
<text x="56.2" y="143.5">9</text>
<text x="56.2" y="138.9">12</text>
<text x="56.2" y="141.2">11</text>
<text x="138.6" y="139.4" transform="rotate(-90 138.6 139.4)">2</text>
<text x="14.1" y="145.8">3</text>
<text x="14.1" y="148.1">4</text>
<text x="40.3" y="145.8">7</text>
<text x="56.2" y="145.8">10</text>
<text x="198.8" y="144.2">1</text>
<text x="145.6" y="191.5">Title</text>
<text x="154.9" y="193.8">&lt;Title&gt;</text>
<text x="145.6" y="198.4">Size</text>
<text x="148" y="200.7">Custo</text>
<text x="153.2" y="200.7">m&lt;Doc&gt;</text>
<text x="154.9" y="198.4">Document Number</text>
<text x="221.9" y="198.4">Rev</text>
<text x="224.2" y="200.7">&lt;Rev</text>
<text x="229" y="200.7">Co</text>
<text x="231.5" y="200.7">de&gt;</text>
<text x="145.6" y="205.3">Date:</text>
<text x="157.6" y="205.3">Monday, August 30, 2021</text>
<text x="191.9" y="205.3">Sheet</text>
<text x="203.4" y="205.3">1</text>
<text x="210.4" y="205.3">of</text>
<text x="217.3" y="205.3">1</text>
</g>
<g font-size="2.1" fill="#f00">
<text x="45.3" y="15.5">USB_DP</text>
<text x="45.3" y="13.2">USB_DM</text>
<text x="26.4" y="59.6">SPEAKER</text>
<text x="26.6" y="62">LED</text>
<text x="146.3" y="62">TTL_TXD1</text>
<text x="146.3" y="64.3">TTL_RXD1</text>
<text x="215.9" y="64.3">USB_DM</text>
<text x="26.8" y="68.7">TTL_TXD</text>
<text x="27.3" y="66.4">TTL_RXD</text>
<text x="215.9" y="66.6">USB_DP</text>
<text x="8.8" y="88.6">LED</text>
<text x="77.7" y="88.1">TTL_TXD1</text>
<text x="106.1" y="88.1">TTL_RXD</text>
<text x="77.9" y="93.9">TTL_RXD2</text>
<text x="105.7" y="93.9">TTL_RXD</text>
<text x="77.7" y="99.9">TTL_RXD1</text>
<text x="107.5" y="99.9">TTL_TXD</text>
<text x="78.1" y="105.5">TTL_TXD2</text>
<text x="107.5" y="105.5">TTL_TXD</text>
<text x="104.9" y="133.9">SPEAKER</text>
<text x="26.4" y="143.6">RS-R</text>
<text x="63.8" y="143.3">TTL_RXD2</text>
<text x="26.4" y="145.9">RS-T</text>
<text x="63.8" y="145.7">TTL_TXD2</text>
<text x="32.9" y="151.4">RS-R</text>
<text x="33.1" y="155.6">RS-T</text>
<text x="60.1" y="151.2">TTL_RXD2</text>
<text x="60.4" y="155.4">TTL_TXD2</text>
</g>
<g font-size="2.1" fill="#004080">
<text x="120.2" y="12.5">VIN</text>
<text x="129.3" y="15.1" transform="rotate(-90 129.3 15.1)">GND</text>
<text x="130.6" y="12.5">VOUT</text>
<text x="44.2" y="56.5">GND</text>
<text x="44.2" y="58.8">VCC</text>
<text x="60.4" y="56.5">GND</text>
<text x="60.6" y="58.8">VCC</text>
<text x="188.4" y="59">TNOWCTS#</text>
<text x="44.2" y="61.1">ICE_DAT</text>
<text x="44.2" y="63.4">ICE_CLK</text>
<text x="44.2" y="65.7">NRST</text>
<text x="59.8" y="63.4">GPIO</text>
<text x="60.4" y="65.7">GND</text>
<text x="62.1" y="61.1">EN</text>
<text x="188.4" y="61.3">VCC</text>
<text x="188.4" y="63.6">TXD</text>
<text x="188.4" y="66">RXD</text>
<text x="194.7" y="61.3">RTS#</text>
<text x="195.4" y="63.6">GND</text>
<text x="196.3" y="66">UD-</text>
<text x="44.2" y="68">TTL_RXD</text>
<text x="44.2" y="70.3">TTL_TXD</text>
<text x="60.4" y="70.3">GND</text>
<text x="60.8" y="68">ANT</text>
<text x="97.3" y="68">1</text>
<text x="97.3" y="70.3">2</text>
<text x="188.4" y="68.2">V3</text>
<text x="195.8" y="68.2">UD+</text>
<text x="97.3" y="72.6">3</text>
<text x="97.3" y="75">4</text>
<text x="97.3" y="77.3">5</text>
<text x="44.2" y="121.9">GNDVCC</text>
<text x="44.2" y="126.5">V-</text>
<text x="44.2" y="131.1">C1+</text>
<text x="49.6" y="131.1">C2+</text>
<text x="50.8" y="126.5">V+</text>
<text x="44.2" y="135.8">C1-</text>
<text x="50.1" y="135.8">C2-</text>
<text x="44.2" y="142.7">T1O</text>
<text x="44.2" y="140.4">R1I</text>
<text x="49.2" y="140.4">R1O</text>
<text x="50.4" y="142.7">T1I</text>
<text x="44.2" y="147.3">T2O</text>
<text x="44.2" y="145">R2I</text>
<text x="49.2" y="145">R2O</text>
<text x="50.4" y="147.3">T2I</text>
</g>
<text font-size="2.1" fill="#004040" x="188.8" y="72">U2</text>
<g font-size="1.7">
<text x="25" y="1.7">5</text>
<text x="70.3" y="1.7">4</text>
<text x="115.6" y="1.7">3</text>
<text x="160.9" y="1.7">2</text>
<text x="206.2" y="1.7">1</text>
<text x=".6" y="29.2">D</text>
<text x="229.4" y="29.2">D</text>
<text x=".6" y="80.1">C</text>
<text x="229.4" y="80.1">C</text>
<text x=".6" y="130.9">B</text>
<text x="229.4" y="130.9">B</text>
<text x=".6" y="181.7">A</text>
<text x="229.4" y="181.7">A</text>
<text x="25" y="207.5">5</text>
<text x="70.3" y="207.5">4</text>
<text x="115.6" y="207.5">3</text>
<text x="160.9" y="207.5">2</text>
<text x="206.2" y="207.5">1</text>
</g>
</svg>
